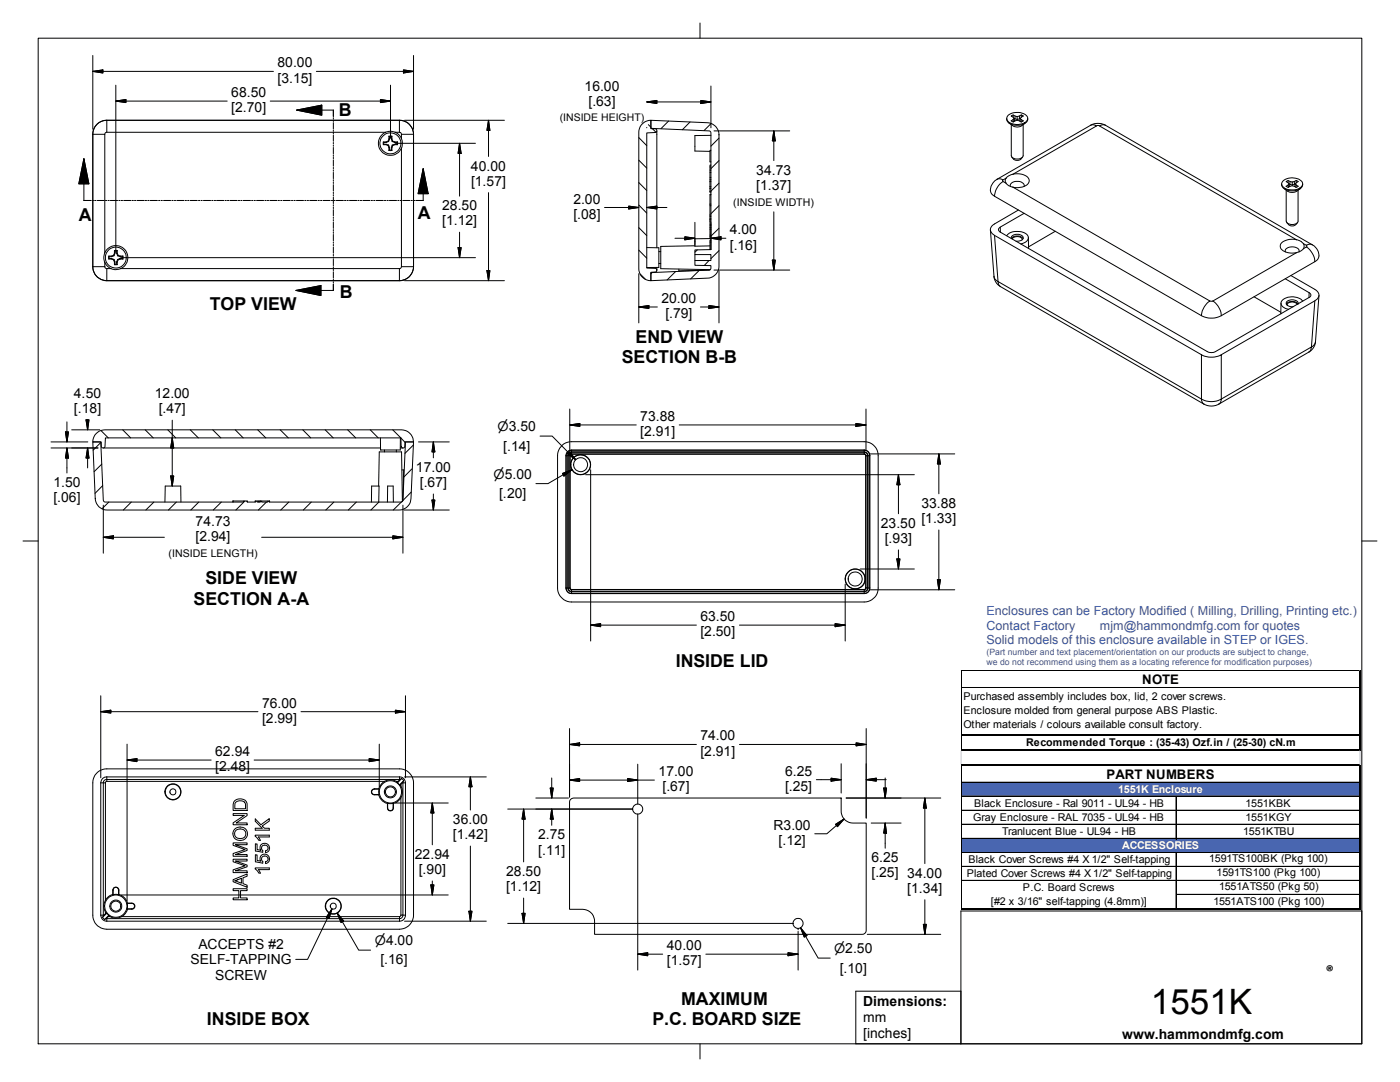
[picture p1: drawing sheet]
<svg xmlns="http://www.w3.org/2000/svg" width="279mm" height="216mm" viewBox="0 0 279 216" stroke-linecap="round" stroke-linejoin="round" font-family="sans-serif">
<g fill="none" stroke="#000" stroke-width=".2">
<path d="M18.5 26.8h2.4v23.6M18.5 26.8v26.4M21.3 26.4h55.7M21.3 24v2.4l-.3 .2-.1 .2M21.3 24h58.4M21.3 24a2.77 2.77 0 0 0-2.8 2.8M76.5 28.3l.6 .1M76.6 28.8l.4 .1M76.6 28.4l-.1 .5M77 26.4a2.48 2.48 0 0 1 1.9 0M77 26.4a2.4 2.4 0 0 0-.8 3.9 2.4 2.4 0 0 0 3.9-.7M77.1 28.8l.5 .2"/>
<path d="M77.5 28.2l-1 .1v.3v.3h.5l.5 .2M77.5 29.1l.1 .4M77.6 28.2l-.5 .2-.1-.1M77.6 29l.1 .4-.1 .1M77.6 29l-.1 .1M77.6 30h.6M77.6 27.2h.6M77.6 27.2l.5 .1M77.6 27.2v.5M77.6 29.5v.5M77.6 27.7l-.1 .5M77.7 29.9l.5 .1"/>
<path d="M77.7 27.3v.5l-.1-.1M77.7 29.4v.5l-.1 .1M77.7 27.8l-.1 .4h-.1M78.2 27.7l-.1 .1 .2 .4M78.2 27.2l-.1 .6M78.2 29.5l-.1-.1v.5M78.2 27.7l.2 .5M78.2 27.2v.5M78.2 29.5v.5M78.3 29l-.2 .4M78.3 28.2l.5 .2M78.3 29l.1 .1"/>
<path d="M78.4 28.2h-.1M78.4 29.1l-.2 .4M78.4 28.2l.4 .1M78.8 28.8l.5 .1M78.8 28.9h.5M78.8 28.9l-.5 .1M78.8 28.3v.1h.4M78.8 28.9l-.4 .2M78.8 28.3h.5M78.9 26.4l.8 .6 .4 .6M78.9 26.4h.8M79.3 28.3v.6"/>
<path d="M79.3 28.3l-.1 .5M79.7 24v2.4M79.7 26.4l.3 .1 .1 .3M79.7 24a2.8 2.8 0 0 1 2.8 2.8v26.4M80.1 27.6a2.53 2.53 0 0 1 0 2M80.1 27.6v-.8h2.4v26.4M80.1 29.6v23.6M128.2 24.7l.6-.4 1.1-.3v1.7h.9a.38 .38 0 0 1 .3 .4 .38 .38 0 0 1-.3 .3l-1.7 .1v27l1.7 .1a.37 .37 0 0 1 .3 .3 .37 .37 0 0 1-.3 .4h-.9v1.7a2.42 2.42 0 0 1-2.4-2.4v-27.2l.2-1.1zM129.9 24l11.3 .5a2.39 2.39 0 0 1 2.3 2.4v26.2a2.39 2.39 0 0 1-2.3 2.4l-11.3 .5v-1.6l11.6-.5 .3-.1 .1-.3v-.5l-3.2-.1v-.9h3.2v-1.2h-3.2v-.9l3.2-.1v-23.4l-.4-.3-11.6-.5zM131.1 26.1v23.3M141.7 36.2v1.1M141.7 37.6v.7"/>
<path d="M141.7 38.3h.2M141.7 37.3v.3M141.7 37.6h.2M141.7 37.3h.2M141.7 33.3h.2M141.7 36.2h.2M141.9 30h-.2v2.3h.2M141.9 38.8l-.2 .1M141.9 38.9h-.2v1.8M141.9 32.9h-.2v1M141.9 35.9h-.2v.3M141.9 35.4h-.2v.5"/>
<path d="M141.9 34.4h-.2v1M141.9 33.9h-.2v.5M141.9 27l-3.2 .1v3l3 .1M199 35.8l.6-.1 .6 .2M199 35.8a2.12 2.12 0 0 0-1 3l.5 .4M200.2 35.9l-.1 .1 .1 .2M200.8 35.6l-.2 .3 .2 .7M200.8 36.6a1.82 1.82 0 0 0 1.3 .7M200.8 36.6l-.6-.4a3.9 3.9 0 0 0-1.7 3l41.3 23.8a3.8 3.8 0 0 1 1.7-2.9l-39.4-22.8M200.8 35.6l-.6 .3M200.9 23.6a1.6 1.6 0 0 0 1.9 1.4 1.94 1.94 0 0 0 2.3-1.2v-.2M201.2 23a2.84 2.84 0 0 1 3.9 .4 1.3 1.3 0 0 1-1.5 1.4 2.44 2.44 0 0 1-2.7-1l.1-.4z"/>
<path d="M201.3 24.5l.8 .6a1.61 1.61 0 0 0 1.8 0l.7-.6M201.7 37.2a1 1 0 0 1 1.3-1 1.11 1.11 0 0 1 1.4 1M201.8 24.9v6.2a1.4 1.4 0 0 0 2.4 0v-6.2M201.9 31.3a1.21 1.21 0 0 0 1.7 .6l.5-.6M202.1 34.8a2.09 2.09 0 0 0-1.3 .8M202.1 34.8a2.63 2.63 0 0 1 3.3 1.1 1.87 1.87 0 0 1-2.2 1.5l-1.1-.1M202.2 23.9l-.4 .2 .4 .2a1.12 1.12 0 0 1 1.6 0l.4-.2-.4-.2M202.2 23.9l.1 .4M202.2 22.9v.5M202.4 23.6l.1 .1M202.4 23.6v.6M202.4 23.6l-.2 .3"/>
<path d="M202.6 23.2l-.1 .5 .5 .1M203 23.3l-.8-.4-.4 .3 .6 .4M203 23.3v.5l.5-.1M203.4 23.2l-.4 .1M203.4 23.2l.1 .5 .2-.1M203.5 24.1l.1 .1M203.6 23.6l.2 .3M203.8 22.9l-.4 .3M203.8 23.4l-.3 .7M203.8 22.9l.4 .3-.4 .2M203.8 22.9v.5M203.8 23.9v.4"/>
<path d="M217.7 25l.6-.1 .5 .2-16.7 9.7M217.7 25a3.1 3.1 0 0 1 2.9 0M217.7 25l-18.7 10.8M219.4 25.1l39.3 22.7M220.6 25l-.7-.1a.54 .54 0 0 1-.7 .1l-.4 .1M220.6 25l41.3 23.9M255.8 36.7a1.67 1.67 0 0 0 1.9 1.4 1.94 1.94 0 0 0 2.3-1.2v-.2M256.1 36.1a2.85 2.85 0 0 1 3.8 .3 1.5 1.5 0 0 1-1.8 1.5 1.91 1.91 0 0 1-2.3-1.2zM256.2 37.6l.7 .5a1.83 1.83 0 0 0 1.9 0l.7-.5M256.7 38v6.1a1.35 1.35 0 0 0 2.4 0v-6.1M257.1 36.9l-.4 .3 .4 .2a1.18 1.18 0 0 1 1.6 0l.4-.2-.4-.3M257.1 36.9l.1 .5"/>
<path d="M257.1 36v.5M257.2 36.7l.2 .1M257.3 36.7v.6M257.3 36.7l-.2 .2M257.5 36.2l-.1 .6 .5 .1M257.9 36.3v.6l.4-.1M257.9 36.3l-.8-.3-.4 .2 .6 .5M258.3 36.2l-.4 .1M258.3 36.2v.6l.2-.1M258.5 36.7l.2 .2M258.7 36l-.4 .2M258.7 36l.4 .2-.4 .3"/>
<path d="M258.7 36v.5M258.7 36.5l-.3 .8M258.7 36.9l-.1 .5M18.5 53.2h2.4M18.5 53.2a2.8 2.8 0 0 0 2.8 2.8h58.4M20.9 53.2l.1 .2 .3 .2M20.9 52.3l.4 .7 .8 .6M20.9 50.4a2.4 2.4 0 0 1 3.9-.7 2.4 2.4 0 0 1-.7 3.9M20.9 50.4a2.47 2.47 0 0 0 0 1.9M20.9 52.3v.9M21.7 51.1l.1 .1h.5M21.8 51.2l-.1 .5"/>
<path d="M21.8 51.6h.5l-.1 .1M22.1 53.6a2.34 2.34 0 0 0 2 0M22.1 53.6h-.8v2.4h58.4v-2.4h-55.6M22.3 51.6l.5 .2M22.6 50.9l-.9 .2v.3v.3l.9 .1M22.6 51.8l.2 .5M22.8 51.8h-.2M22.8 51l-.5 .2-.1-.1M22.8 51.8l.1 .4-.1 .1M22.8 52.8h.6M22.8 52.3v.5M22.8 50.5l-.2 .4"/>
<path d="M22.8 50h.6M22.8 50l.5 .1M22.8 50v.5M22.9 52.7l.5 .1M22.9 52.2l-.1 .6M22.9 50.5l-.1 .5-.2-.1M22.9 50.1v.4h-.1M23.4 52.3l-.1-.1v.5M23.4 52.3v.5M23.4 50.5h-.1l.2 .5M23.4 50l-.1 .5M23.4 50.5l.2 .4"/>
<path d="M23.4 50v.5M23.5 51.8l-.2 .4M23.5 51l.5 .2M23.5 51.8h.1M23.6 51.8l-.2 .5M23.6 50.9l-.1 .1M23.6 50.9l.4 .2M24 51.6l.5 .1M24 51.7h.5M24 51.7v-.1l-.5 .2M24 51.1v.1h.4M24 51.7l-.4 .1"/>
<path d="M24 51.1h.5M24.5 51.1v.6M24.5 51.1l-.1 .5M80.1 53.2l-.1 .3-.3 .1M80.1 53.2h2.4M82.5 53.2a2.84 2.84 0 0 1-2.8 2.8M129.1 49.4h2.4v4h-2.4M131.1 53.4v.5M131.5 50.2h.4M131.5 52.6h.4M138.7 50.8v1.2M138.7 49l-6.8 .2v4.4l9.9 .2-6.3 .3v-.4"/>
<path d="M141.7 47.6h-3v1.5h3M141.7 44.1v.7h.2M141.7 42.9v.9M141.7 40.7v.3M141.7 43.8v.3M141.7 44.1h.2M141.7 43.8h.2M141.7 43.2h.2M141.7 43.6h.2M141.7 42.9h.2M141.7 48.3h.2M141.7 49.8h.2"/>
<path d="M141.7 40.7h.2M141.7 45.7h.2M141.7 45.4h.2M141.7 46.9h.2M141.7 47.2h.2M141.9 41h-.2v1.9M141.9 47.9h-.2v1.9M141.9 45h-.2v2.6h.2M197.7 45.9l.7 9.2M198.4 55.1a2.59 2.59 0 0 0 1.3 2.1M198.4 55.1l.2 .6 .6 .5M198.5 47l41.3 23.8"/>
<path d="M199.2 56.2l40.6 23.4M199.2 56.2l.1 .5 .4 .5M199.6 45.3v1M199.7 57.2l40.6 23.4M200.9 47a3.1 3.1 0 0 1 4.2 0 1.14 1.14 0 0 1-1.1 1.6l-.3 .1M201.8 47.6a1.17 1.17 0 0 1 1.7-.8 .62 .62 0 0 1 .7 .6 .62 .62 0 0 1-.6 .6l-.8 .1M201.8 47.6a1.59 1.59 0 0 1 2.4 0M202 47.7a1.15 1.15 0 0 1 2 .1M203.2 41.9l-4.7 2.8a1.2 1.2 0 0 0-.9 1.1 1.2 1.2 0 0 0 .9 1.2l.7 9.2M204.4 42.6l-4.8 2.7a.52 .52 0 0 0-.3 .5 .52 .52 0 0 0 .3 .5l41.3 23.8a1.76 1.76 0 0 0 1.7 0l18.7-10.7M205.2 47.4l.1 2.2M210.6 46.1l-5.3 3.2"/>
<path d="M250.3 59.2l5.3 3.1M256.5 55.6l4.8 2.8M256.5 50.3a1.18 1.18 0 0 1 1.7-1 .88 .88 0 0 1 1 1M256.8 44.4a1.14 1.14 0 0 0 1.7 .5l.5-.5M257.6 55l4.8 2.7a1.2 1.2 0 0 1 .8 1.2 1.2 1.2 0 0 1-.8 1.1l-.7 9.2 .6-.4 .2-.6M258.7 47.8a2.14 2.14 0 0 1 1.4 .8M258.7 47.8a3.1 3.1 0 0 0-3.2 1 1.21 1.21 0 0 0 1.1 1.5l1.1 .2 1-.1M258.7 50.4l-16.7 9.7M260.1 49.6l-.3 .4-1.1 .4M260.1 48.6l.2 .4-.2 .6M260.1 49.6l.6-.3a3.9 3.9 0 0 1 1.7 2.9l-18.7 10.8M260.1 48.6l.6 .3"/>
<path d="M260.7 48.9l.1 .2-.1 .2M261.3 58.4a.5 .5 0 0 1 .3 .5 .5 .5 0 0 1-.3 .5M261.3 58.4l-.1 1M261.9 48.9l-.4-.2-.8 .2M261.9 48.9a2.1 2.1 0 0 1 .9 3l-.4 .3M263.2 58.9l-.7 9.3M239.8 79.6l.1 .5 .4 .5M239.8 70.8v8.8M239.8 79.6a4.1 4.1 0 0 0 3.9 0l-.2 .7-.3 .3M239.8 63a4.2 4.2 0 0 0 3.9 0M241.5 60.1h.5M242 60.1a3.8 3.8 0 0 1 1.7 2.9"/>
<path d="M255.7 60.5l-.1 2.1M256.7 60.7a1.57 1.57 0 0 1 2.3 0 .9 .9 0 0 0-1.1-.9 .81 .81 0 0 0-.9 .2 .81 .81 0 0 0-.2 .8l.5 .3 .8 .1M258.9 60.7a1.21 1.21 0 0 0-2 0v.2M260 60.1a2.92 2.92 0 0 0-4.3 .1 1.33 1.33 0 0 0 1.5 1.5M261.2 70.3l.3-.3 .2-.8-18 10.4v-8.8a4.2 4.2 0 0 1-3.9 0M261.2 70.3l-18 10.3M262.4 60l-18.7 10.8M262.5 68.2a2.7 2.7 0 0 1-1.3 2.1M18.5 88.2h1.6l.5 11.6 .3 .4h27.7v-.2h.7v.2h1.7v-.2h.3v.2h.6v-.2h.3v.2h1.3v-.2h.3v.2h26.4l.2-.4 .5-11.6h1.6l-.5 11.3a2.39 2.39 0 0 1-2.4 2.3h-58.2a2.35 2.35 0 0 1-2.4-2.3zM19.2 86.5l.6-.5 1.1-.2h59.2a2.46 2.46 0 0 1 2.4 2.4h-1.7v.9a.37 .37 0 0 1-.4 .3 .37 .37 0 0 1-.3-.3l-.1-1.7h-59v1.7a.37 .37 0 0 1-.4 .3 .37 .37 0 0 1-.4-.3v-.9h-1.7l.3-1.1zM20.7 89.4h55.2M46.5 100h.1"/>
<path d="M46.5 100v.2M46.5 100h2.1M49.3 100l.1 .2M51 100l-.1 .2M51.3 100h.3v.2M51.6 100h.3M51.9 100h.1M51.9 100v.2M52.2 100h1.3M53.8 100h.1M53.8 100v.2M75.9 87.4v2.4h4v-2.4"/>
<path d="M76.7 89.8v.4M79.1 89.8v.4M79.9 89.4h.5M80.2 93.8h.4l-.3 6.2-.2-9.8h-4.4l-.1 6.8M112.2 88.8l.7-.4 1.2-.3h58.4a2.76 2.76 0 0 1 2.8 2.8v26.4a2.76 2.76 0 0 1-2.8 2.8h-58.4a2.84 2.84 0 0 1-2.8-2.8v-26.4l.2-1.1zM112.9 90.9v26.4M113.3 90.9v26.4M113.3 90.9h-.3l-.1 26.4M113.4 90.9v26.4M113.8 90.8l.3-.2 58.5 .1 .2 .2-.1 26.6-.2 .1h-58.5l-.2-.1zM113.8 90.9l-.1 26.4M114.1 90.3v.3h58.4"/>
<path d="M114.1 90.3l-.5 .1-.2 .5M114.1 90.3h58.4M114.1 90.1l-.6 .3-.2 .5M114.1 90.1h58.4M114.1 90.6l-.3 .1-.1 .2h-.3M114.1 90.1v-.2a1 1 0 0 0-1.1 1h-.1M114.1 89.8h.1M114.1 89.8h58.4M172.5 90.3v.3l.2 .1 .1 .2M172.5 90.1l.5 .3 .2 .5M172.5 90.3l.5 .1 .1 .5M172.5 89.8l.6 .3 .4 .3 .1 .5"/>
<path d="M172.5 89.8v.3M172.5 89.8h-58.4l-.5 .1-.4 .3-.3 .7M172.5 89.8l.5 .1 .4 .3 .2 .7M172.5 89.8h.1M172.8 90.9h.3v26.4h-.3zM173.2 90.9v26.4M173.2 90.9h.4M173.6 90.9h.1M173.6 90.9v26.4M240.3 80.6a3 3 0 0 0 2.9 0M32.9 100.2l.1-3.2h3.1v3.2M74.1 100.2l.1-3.2h1.4v3.2"/>
<path d="M77.3 100.2l.1-3.2h1.1v3.2M112.9 117.3l.3 .7 .4 .3 .5 .1M113.3 117.3l.2 .6 .6 .2M113.3 117.3h-.2a1.01 1.01 0 0 0 1 1.1M113.7 117.3l.1 .3 .3 .1M113.7 117.3h-.3l.2 .5 .5 .2M113.7 117.3h.1M114.1 117.7h58.4M114.1 118.1h58.4M114.1 117.7v.3h58.4M114.1 118.1v.3h58.4M114.1 118.4h58.4"/>
<path d="M114.1 117.6v.1M172.5 118.1v.3M172.5 117.6v.1M172.5 118.4h.1M172.8 117.3l-.1 .3-.2 .1M173.1 117.3l-.3 .6-.3 .1v-.3M173.2 117.3l-.2 .6-.5 .2M173.2 117.3h.4M173.6 117.3l-.1 .5-.4 .4-.6 .2M173.6 117.3h.1M173.6 117.3l-.1 .5-.3 .4-.7 .2M19.5 154.1l1-.6 .8-.1h58.4a2.8 2.8 0 0 1 2.8 2.8v26.4a2.84 2.84 0 0 1-2.8 2.8h-58.4a2.77 2.77 0 0 1-2.8-2.8v-26.4l.3-1.2z"/>
<path d="M20.1 156.2h.5M20.1 156.2v26.4M20.6 156.2h.4M20.6 156.2v26.5M21 156.2v23.4M21.3 155v.5a.69 .69 0 0 0-.7 .7M21.3 155.9h55.4M21.3 155h58.4M21.3 155.9l-.3 .3M21.3 155a1.16 1.16 0 0 0-1.2 1.2M46.8 159.9a1.57 1.57 0 0 1 2.5 .4v1.4h-2.8v-1.2zM74.7 158.5h.9"/>
<path d="M74.7 158.5v.1M74.8 157.4l.8 .1M74.8 157.4h.8M74.8 157.5a.54 .54 0 0 0-.6 .5 .54 .54 0 0 0 .5 .5M74.8 157.4a.6 .6 0 0 0-.7 .6 .6 .6 0 0 0 .6 .6h.9M75.6 158.6l.3 .7 .4 .6 1 .4M75.6 157.4v1.2M76.7 155.9l-.7 .6-.4 .9M76.7 155.9a2.37 2.37 0 0 1 2.4 0M79.1 155.9l.2 .2M79.1 155.9h.4M79.3 156.1v.1"/>
<path d="M79.3 156.2l.4 .4M79.5 155.9l-.2 .2M79.7 156.6h.2M79.7 155.5v.2M79.7 155.5h-58.4v.4M79.7 155a1.16 1.16 0 0 1 1.2 1.2M79.7 155v.5M79.7 155.7l-.2 .2M79.7 155.5h.1M79.8 155.5l-.1 .2M79.9 156.6l.1 .2M80 159.2l-.6 .7-.9 .4"/>
<path d="M80 156.8a2.43 2.43 0 0 1 0 2.4M80 156.5v.3M80 159.2v23.4M80 156.5l-.1 .1M80.2 155.3l.4 .5M80.2 155.3l-.9 .9M80.2 155.3l-.4 .2M80.3 156.2h.1M80.3 156.2l-.3 .3M80.4 156.1v.1M80.4 156.1l-.1 .1M80.4 156.2v26.4h-.4"/>
<path d="M80.4 156.2h.5M80.6 155.8l-.2 .3M80.6 155.8l-.9 .8M80.9 156.2v26.4M113.9 159.5l.6-.3h53.4v2.6a2.35 2.35 0 0 0 2.4 2.4h2.6v21.5l-.1 .4-.5 .3h-53.6v-2.5a2.39 2.39 0 0 0-2.4-2.5h-2.6v-21.4zM21 179.6a2.37 2.37 0 0 0 0 2.4M22.5 178.5v-.9a.62 .62 0 0 1 .6-.6 .62 .62 0 0 1 .6 .6v.9M22.5 178.5l-.9 .4-.6 .7M22.5 177.6h.1M22.5 178.5h.1M22.6 178.5h1.1M22.6 177.6a.54 .54 0 0 1 .5-.5 .54 .54 0 0 1 .6 .5"/>
<path d="M22.6 177.6v.9M23.7 177.6v.9M23.7 178.5l.7 .3 .5 .4 .5 1M23.7 178.5h.1M46.5 177.3h2.8v.4h-1.3v1.5h1.3v.3h-2.8v-.3h1.2v-1.5h-1.2zM46.5 175.5l2.8-1.1v.4l-.8 .4v1.1l.8 .3v.4l-2.8-1.1zM46.5 168.2h2.8v.4h-2.3l2.3 .8v.3l-2.3 .8h2.3v.4h-2.8v-.6l2.4-.8-2.4-.8zM46.5 171.5h2.8v.3h-2.3l2.3 .8v.4l-2.3 .8h2.3v.3h-2.8v-.5l2.4-.8-2.4-.8zM46.5 162.3h2.8v.4l-2.2 1.5h2.2v.4h-2.8v-.4l2.2-1.5h-2.2zM46.8 175.8l1.4-.5v.9zM46.9 165.4a1.42 1.42 0 0 1 1.9-.1 1.42 1.42 0 0 1 .3 1.8 1.42 1.42 0 0 1-2 .4 1.42 1.42 0 0 1-.2-2.1zM47.1 160a1.22 1.22 0 0 1 1.9 .4v1h-2.1v-1z"/>
<path d="M47.1 165.6a1.15 1.15 0 0 1 1.3-.1 1.15 1.15 0 0 1 .6 1.2 1.15 1.15 0 0 1-1.2 .6 1.15 1.15 0 0 1-1-1.1zM50.9 173.2h2.8v.3h-2.1l.4 .7h-.4l-.7-.8zM50.9 166.6h2.8v.4h-2.1l.4 .7h-.4l-.7-.8zM50.9 163.4l1.2 1.2 1.6-1.3v.5l-1.4 1 .5 .5h.9v.4h-2.8v-.4h1.4l-1.4-1.4zM51 170.6h.3v1.1l.8 .1a.93 .93 0 0 1 .4-1.3 .93 .93 0 0 1 1.3 .6 .93 .93 0 0 1-.8 1.2v-.4a.62 .62 0 0 0 .4-.7 .62 .62 0 0 0-.7-.5 .62 .62 0 0 0-.5 .7l.3 .5-.1 .3-1.4-.2zM51 168.4h.3v1.1l.8 .2a.94 .94 0 0 1 .3-1.3 .94 .94 0 0 1 1.3 .3 .94 .94 0 0 1-.3 1.3l-.4 .1v-.3a.63 .63 0 0 0 .4-.8 .63 .63 0 0 0-.8-.4 .63 .63 0 0 0-.4 .8l.3 .4-.1 .3-1.4-.3zM77.3 160.3h1.2M77.3 160.3v.9a.59 .59 0 0 0 .6 .6 .59 .59 0 0 0 .6-.6v-.9M77.4 160.3l-.1 .9M77.4 161.2a.55 .55 0 0 0 .5 .6 .55 .55 0 0 0 .6-.6M78.5 160.3v.9M20.1 182.6a1.19 1.19 0 0 0 1.2 1.2"/>
<path d="M20.5 183l.4 .5M20.6 182.7l-.1 .3M20.7 182.6l-.1 .1M20.7 182.6h-.6M21 182.4l-.3 .2M21 182l.2 .2M21 182v.4M21.2 182.2l-.2 .2M21.2 182.2h.1M21.2 183.3l-.3 .2M21.2 183.3h.1M21.3 182.2l.4 .4"/>
<path d="M21.3 182.2l-.8 .8M21.3 183.8h58.4M21.3 183.2v.1M21.3 183.2l-.1 .1M21.3 183.3h58.4v.5M21.3 183.3v.5M21.6 182.9l-.3 .3M21.6 182.9h.3M21.7 182.6v.2M21.7 182.8l-.1 .1M21.7 182.6l-.8 .9M21.7 182.8l.2 .1"/>
<path d="M21.9 182.9a2.29 2.29 0 0 0 2.4 0M24.3 182.9h55.4M25.4 180.3v1.1M25.4 180.3h.9M25.4 181.4h.9M25.4 181.4h.1M25.4 180.2h.9a.59 .59 0 0 1 .6 .6 .59 .59 0 0 1-.6 .6M25.4 180.2v.1M25.4 181.4l-.4 .9-.7 .6M26.3 180.3a.55 .55 0 0 1 .5 .5 .55 .55 0 0 1-.5 .6M26.3 180.2v.1M26.3 181.4h.1"/>
<path d="M80 182.6l-.3 .3M80.9 182.6h-.5a.59 .59 0 0 1-.7 .7v-.4M80.9 182.6a1.19 1.19 0 0 1-1.2 1.2"/>
<circle cx="77.9" cy="28.6" r="2.09"/>
<circle cx="23.1" cy="51.4" r="2.09"/>
<circle cx="115.9" cy="92.7" r="1.95"/>
<circle cx="115.9" cy="92.7" r="1.4"/>
<circle cx="115.9" cy="92.7" r="2"/>
<circle cx="170.7" cy="115.5" r="1.97"/>
<circle cx="170.7" cy="115.5" r="1.4"/>
<circle cx="170.7" cy="115.5" r="2"/>
<circle cx="34.5" cy="158" r="1.6"/>
<circle cx="34.5" cy="158" r=".61"/>
<circle cx="34.5" cy="158" r="1.54"/>
<circle cx="77.9" cy="158" r="1"/>
<circle cx="77.9" cy="158" r="1.21"/>
<circle cx="77.9" cy="158" r="2.22"/>
<circle cx="127.3" cy="161.4" r="1.01"/>
<circle cx="23.1" cy="180.8" r="2.23"/>
<circle cx="23.1" cy="180.8" r="1"/>
<circle cx="23.1" cy="180.8" r="1.2"/>
<circle cx="66.5" cy="180.8" r="1.6"/>
<circle cx="66.5" cy="180.8" r="1.54"/>
<circle cx="66.5" cy="180.8" r=".61"/>
<circle cx="159.3" cy="184.2" r="1.01"/>
</g>
<g fill="#4966b0">
<path d="M191.9 156.1h79.6v2.9h-79.6z"/>
<path d="M191.9 167.3h79.6v2.9h-79.6z"/>
</g>
<path d="M191.8 133.7h.1M271.4 133.7h.1M191.8 149.8v2.7M191.9 149.8v2.7M271.4 149.8v2.7" fill="none" stroke="#d9dcdf" stroke-width=".2"/>
<g fill="none" stroke="#000" stroke-width=".2">
<path d="M7.6 7.6h264.2v200.7h-264.2zM18.5 14.2l2-.3v.7zM18.5 11.1v14.7M23.1 17v33.4M54.6 14.2h-36.1M63.1 14.2h19.4M75.9 19.9l2 .3-2 .3zM77.9 17v10.6M80.5 13.9l2 .3-2 .4zM82.5 11.1v14.7M139.7 4.6v3M141.9 17.2v8.3"/>
<path d="M16.7 31.7l1 5h-2zM16.7 31.7v8.3h1.5M23.1 20.2l2-.3v.6zM23.1 20.2h22.2M53.9 20.2h24M59.2 22l5-1v2zM59.2 22h7.3v1.2M66.5 23.5v.2M66.5 24v.2M66.5 24.5v1.2M66.5 26v.2M66.5 26.4v.3"/>
<path d="M66.5 26.9v1.3M66.5 28.4v.3M66.5 28.9v.3M66.5 29.4v1.3M66.5 30.9v.3M66.5 31.4v.3M66.5 31.9v1.3M66.5 33.4v.3M66.5 33.9v.3M66.5 34.4v1.2M66.5 35.9v.3M66.5 36.4v.2"/>
<path d="M66.5 36.9v1.2M66.5 38.4v.2M66.5 38.8v.3M66.5 39.3v1.3M78.9 28.6h16M80.7 24h20M84.5 33.7v6.3h-1.5M84.5 33.7l.9 5h-2zM91.7 28.6l.3 2h-.6zM91.7 28.6v10.5M97.5 24v7.2M97.5 38.4v17.6"/>
<path d="M97.5 24l.3 2h-.6zM127.5 36.4l1.6 1.6M127.5 32l1.6 1.5M127.5 27.5l1.6 1.6M129.1 20.3l2-.3v.7zM129.1 20.3h12.8M129.1 25.4v.1M129.4 24.9l.5 .5M130.2 25.7l.7 .7M133.4 24.2l-1.5 1.5M137.7 24.3l-1.5 1.6M139.9 20l2 .3-2 .4z"/>
<path d="M141.9 24.7l-1.4 1.4M142.5 26.1h15.1M143.5 36.6l-1.6 1.5M143.5 32l-1.6 1.7M143.5 27.6l-1.6 1.6M154.4 26.1l.3 2h-.6zM154.4 26.1v5.9M18.4 40h.3M18.9 40h.3M19.4 40h1.4M21 40h.3M21.5 40h.3"/>
<path d="M22 40h1.5M23.7 40h.3M24.1 51.4h70.8M24.2 40h.3M24.7 40h1.4M26.3 40h.3M26.8 40h.3M27.3 40h1.5M29 40h.3M29.5 40h.3M30 40h1.4M31.6 40h.3"/>
<path d="M32.1 40h.3M32.6 40h1.5M34.3 40h.3M34.8 40h.3M35.3 40h1.4M37 40h.2M37.4 40h.3M38 40h1.4M39.6 40h.3M40.1 40h.3M40.6 40h1.4M42.2 40h.3"/>
<path d="M42.8 40h.2M43.2 40h1.5M44.9 40h.3M45.4 40h.3M45.9 40h1.4M47.5 40h.3M48 40h.3M48.5 40h1.5M50.2 40h.3M50.7 40h.3M51.2 40h1.4M52.9 40h.2"/>
<path d="M53.3 40h.3M53.8 40h1.5M55.5 40h.3M56 40h.3M56.5 40h1.4M58.2 40h.2M58.7 40h.2M59.1 58l5-1v2zM59.2 40h1.4M60.8 40h.3M61.3 40h.3M61.8 40h1.4"/>
<path d="M63.5 40h.2M64 40h.2M64.5 40h1.4M66.1 40h.3M66.5 40.9v.2M66.5 41.3v.3M66.5 41.8v1.3M66.5 43.3v.3M66.5 43.8v.3M66.5 44.3v1.3M66.5 45.8v.3M66.5 46.3v.3"/>
<path d="M66.5 46.8v1.2M66.5 48.3v.2M66.5 48.8v.2M66.5 49.3v1.2M66.5 50.8v.2M66.5 51.3v.2M66.5 51.7v1.3M66.5 53.2v.3M66.5 53.7v.3M66.5 54.2v1.3M66.5 55.7v.3M66.5 56.2v.3"/>
<path d="M66.5 56.7v1.3h-7.4M66.6 40h.3M67.1 40h1.4M68.7 40h.3M69.3 40h.2M69.7 40h1.5M71.4 40h.3M71.9 40h.3M72.4 40h1.4M74.1 40h.2M74.6 40h.2M75.1 40h1.4"/>
<path d="M76.7 40h.3M77.2 40h.3M77.7 40h1.4M79.4 40h.2M79.9 40h.2M80.4 40h1.4M80.7 56h20M82 40h.3M82.5 40h.3M91.4 49.4h.6l-.3 2zM91.7 46.3v5.1M97.2 54h.6l-.3 2z"/>
<path d="M120.6 41.4h6.9M125.5 41.1l2 .3-2 .3zM127.5 49.9l1.6 1.6M127.5 45.4l1.6 1.6M127.5 40.9l1.6 1.6M127.5 54.6v9.8M127.8 54.7l1 1M129.1 41.4l2-.3v.6zM129.1 41.4h4M130.1 54.4l-.2 .2M134.7 47.5h4M134.8 54.2l-1.7 1.7"/>
<path d="M136.7 47.2l2 .3-2 .4zM138.7 44.4v4.5M139.2 49.9l-.5 .4M139.5 54l-1.7 1.6M141.5 52l-1 1M141.9 44.4v5.4M141.9 47.5l2-.3v.7zM142.5 53.9h15.1M143.5 54.1v10.3M143.5 50l-1.6 1.6M143.5 45.6l-1.6 1.5M143.5 41l-1.6 1.7"/>
<path d="M144.9 47.5h-3M154.1 51.9h.6l-.3 2zM154.4 42.3v11.6M127.5 61.3l2-.3v.6zM127.5 61.3h3.7M139.8 61.3h3.7M141.5 61l2 .3-2 .3zM10.2 88.2h7.3M10.2 89.4h9.4M13.1 86.2h.6l-.3 2zM13.4 89.4l.3 2h-.6zM13.4 84.2v4"/>
<path d="M13.4 89.4v5M14.3 85.8h5.6M17.2 83.8h.6l-.3 2zM17.5 89.4l.3 2h-.6zM17.5 83.7v2.1M17.5 89.4v4M20.1 88.3l-1.5 1.5M20.2 85.9l1.4 1.5M20.3 92.6l-1.5 1.5M20.5 96.9l-1.5 1.5M24.5 85.8l1.6 1.6M29 85.8l1.6 1.6"/>
<path d="M33.5 85.8l1.6 1.6M34.1 95h.6l-.3 2zM34.4 87.4l.3 2h-.6zM34.4 83.8v13.2M38 85.8l1.6 1.6M42.5 85.8l1.6 1.6M46.9 85.8l1.6 1.6M48.9 100l-1.8 1.8M51.4 85.8l1.6 1.6M55.9 85.8l1.6 1.6M60.4 85.8l1.6 1.6M64.9 85.8l1.6 1.6"/>
<path d="M69.4 85.8l1.6 1.6M73.9 85.8l1.6 1.6M78.4 85.8l1.6 1.6M80 87.4l.8 .8M82.1 98.2l-1.8 1.7M82.2 93.6l-1.6 1.6M82.5 88.8l-1.7 1.7M83.5 88.2h6.2M86.2 99.8h.6l-.3 2zM86.5 88.2l.3 2h-.6zM86.5 88.2v3.2M86.5 98.6v3.2"/>
<path d="M107.8 87h2.4l4.7 4.7M112.3 94.5l1.9-.8-1.7 1.3zM113.3 90.5l.4-.4 1.2 1.6zM113.7 84.8l2-.3v.6zM113.7 84.8h13.3M113.7 81.6v8.3M114.2 93.7l-4.8 2.8h-2.4M116.9 94.7h65.6M117.9 93.7v34.2M135.6 84.8h37.2M170.8 84.5l2 .3-2 .3zM172.8 81.6v8.3"/>
<path d="M173.5 90.6h17M179.3 94.7v7.8M179.3 94.7l.3 2h-.6zM187.4 90.6v7.9M187.4 90.6l.3 2h-.6zM4.6 108h3M20.6 100.8v9.6M20.6 107.2l2-.3v.6zM20.6 107.2h12.2M21.7 100.2l-1.3 1.3M26.2 100.2l-1.6 1.6M30.7 100.2l-1.6 1.6"/>
<path d="M35.2 100.2l-1.6 1.6M39.7 100.2l-1.6 1.6M44.2 100.2l-1.6 1.6M52.2 107.2h28.2M53.2 100.2l-1.6 1.6M57.6 100.2l-1.6 1.6M62.1 100.2l-1.6 1.6M66.6 100.2l-1.6 1.6M71.1 100.2l-1.6 1.6M75.6 100.2l-1.6 1.6M78.4 106.9l2 .3-2 .3zM80.2 100.1l-1.7 1.7"/>
<path d="M80.4 100.8v9.6M80.6 101.8h9.1M168.7 116.5v11.4M171.7 113.5h10.8M173.5 117.7h17M179 111.5h.6l-.3 2zM179.3 109.7v3.8M187.1 115.7h.6l-.3 2zM187.4 105.7v12M271.8 108h3M20.1 138.8v16.4M80.9 138.8v16.4"/>
<path d="M117.9 124.7l2-.3v.7zM117.9 124.7h21.1M166.7 124.4l2 .3-2 .4zM168.7 124.7h-21.1M191.9 133.7v16.1M191.9 133.8h79.6M191.9 137.2h79.3M191.9 137.3h79.3M20.1 142h31.4M20.1 142l2-.3v.6zM25.4 151.7l1.9-.3v.6zM25.4 151.7h16.7"/>
<path d="M25.4 148.5v31.3M50.7 151.7h25M60.1 142h20.8M73.7 151.4l2 .3-2 .3zM75.7 148.5v8.5M78.9 141.7l2 .3-2 .3zM80.7 155h16.3M93.9 155l.3 2h-.6zM93.9 155v6.6M106.9 159.2h6.6M109.8 157.2h.6l-.3 2zM110.1 155.2v4"/>
<path d="M113.7 148.5l2-.3v.6zM113.7 155.7l2-.4v.6zM113.7 148.5h25.3M113.7 155.7h16.9M113.7 145.4v13.6M125.3 155.3l2 .4-2 .2zM127.3 152.5v7.9M147.6 148.5h25.3M162.9 155.6h5M165.9 155.3l2 .3-2 .3zM167.9 152.4v5.8M168.9 159.2h18.8"/>
<path d="M170.9 148.2l2 .3-2 .3zM172.9 155.6l2-.3v.6zM172.9 155.6h4M172.9 145.4v17.8M176.4 157.2h.5l-.2 2zM176.7 155.2v4M184.6 159.2l.3 2h-.6zM184.6 159.2v13.1M191.9 152.5v29.1M191.9 156.1h79.3M191.9 156.2h79.3M191.9 158.9h79.3"/>
<path d="M191.9 159h79.3M234.7 159v8.4M234.8 159v8.4M24.1 178.6h65.4M78.9 160.2h10.6M86 176.6h.6l-.3 2zM86.3 160.2v8.4M86.3 175.8v2.8M86.3 160.2l.3 2h-.6zM93.9 168.8v15M101.3 161.4h25M104.5 161.4l.3 2h-.6z"/>
<path d="M104.5 161.4v10.6M104.5 179.2v5.1M110.1 161.4l.3 2h-.6zM110.1 161.4v3.3M127.3 162.4v31.2M166.8 164.5l1.6-1.1-1.3 1.6zM168.4 163.4l-3.4 3h-2.4M173.9 164.2h5.9M176.7 164.2l.2 2h-.5zM176.7 164.2v5M184.6 179.5v6.9M191.9 161.7h79.3"/>
<path d="M191.9 161.8h79.3M191.9 164.5h79.3M191.9 167.3h79.3M191.9 167.4h79.3M191.9 170.1h79.3M191.9 172.9h79.3M191.9 175.7h79.3M234.7 170.2v11.1M234.8 170.2v11.1M234.9 178.5h36.3M66.3 181.4l-.6 1.9-.6-.3zM66.3 181.4l-4.9 10h-2.4"/>
<path d="M67.3 182.2l4.3 7.4h2.4M67.3 182.2l1.3 1.6-.5 .3zM80.7 183.8h16.3M93.6 181.8h.6l-.3 2zM101.3 184.3h57M104.2 182.2h.6l-.3 2.1zM127.3 190.4l2-.3v.6zM132.2 190.4h-4.9M140.9 190.4h18.4M157.3 190.1l2 .3-2 .3zM159.3 185.3v.2M159.3 185.8v7.8"/>
<path d="M159.8 185.1l3.5 6.1h2.4M159.8 185.1l1.2 1.6-.5 .3zM173.1 186.4h14.6M184.3 184.4h.6l-.3 2zM191.8 197.8h-21v10.5h101v-26.5h-80v26.5M139.7 208.3v3"/>
</g>
<path d="M271.4 133.9v15.9M191.9 146.7h79.6M191.9 149.7h79.6M271.4 152.8v28.8M191.9 181.4h79.6" fill="none" stroke="#000" stroke-width=".32"/>
<path d="M191.9 152.6h79.6" fill="none" stroke="#000" stroke-width=".34"/>
<g fill="#000" stroke="#000" stroke-width=".2">
<path d="M18.5 14.2l2-.3v.7zM23.1 20.2l2-.3v.6zM80.5 13.9l2 .3-2 .4zM16.7 31.7l1 5h-2zM59.2 22l5-1v2zM75.9 19.9l2 .3-2 .3zM84.5 33.7l.9 5h-2zM91.7 28.6l.3 2h-.6zM97.5 24l.3 2h-.6zM129.1 20.3l2-.3v.7zM139.9 20l2 .3-2 .4zM154.4 26.1l.3 2h-.6z"/>
<path d="M59.1 58l5-1v2zM91.4 49.4h.6l-.3 2zM97.2 54h.6l-.3 2zM125.5 41.1l2 .3-2 .3zM129.1 41.4l2-.3v.6zM136.7 47.2l2 .3-2 .4zM141.9 47.5l2-.3v.7zM154.1 51.9h.6l-.3 2zM127.5 61.3l2-.3v.6zM141.5 61l2 .3-2 .3zM13.1 86.2h.6l-.3 2zM13.4 89.4l.3 2h-.6z"/>
<path d="M17.2 83.8h.6l-.3 2zM17.5 89.4l.3 2h-.6zM34.1 95h.6l-.3 2zM34.4 87.4l.3 2h-.6zM86.2 99.8h.6l-.3 2zM86.5 88.2l.3 2h-.6zM112.3 94.5l1.9-.8-1.7 1.3zM113.3 90.5l.4-.4 1.2 1.6zM113.7 84.8l2-.3v.6zM170.8 84.5l2 .3-2 .3zM179.3 94.7l.3 2h-.6zM187.4 90.6l.3 2h-.6z"/>
<path d="M20.6 107.2l2-.3v.6zM78.4 106.9l2 .3-2 .3zM179 111.5h.6l-.3 2zM187.1 115.7h.6l-.3 2zM117.9 124.7l2-.3v.7zM166.7 124.4l2 .3-2 .4zM20.1 142l2-.3v.6zM25.4 151.7l1.9-.3v.6zM73.7 151.4l2 .3-2 .3zM78.9 141.7l2 .3-2 .3zM93.9 155l.3 2h-.6zM109.8 157.2h.6l-.3 2z"/>
<path d="M113.7 148.5l2-.3v.6zM113.7 155.7l2-.4v.6zM125.3 155.3l2 .4-2 .2zM165.9 155.3l2 .3-2 .3zM170.9 148.2l2 .3-2 .3zM172.9 155.6l2-.3v.6zM176.4 157.2h.5l-.2 2zM86 176.6h.6l-.3 2zM86.3 160.2l.3 2h-.6zM104.5 161.4l.3 2h-.6zM110.1 161.4l.3 2h-.6zM166.8 164.5l1.6-1.1-1.3 1.6z"/>
<path d="M176.7 164.2l.2 2h-.5zM184.6 159.2l.3 2h-.6zM66.3 181.4l-.6 1.9-.6-.3zM67.3 182.2l1.3 1.6-.5 .3zM93.6 181.8h.6l-.3 2zM104.2 182.2h.6l-.3 2.1zM127.3 190.4l2-.3v.6zM157.3 190.1l2 .3-2 .3zM159.8 185.1l1.2 1.6-.5 .3zM184.3 184.4h.6l-.3 2z"/>
</g>
<text font-size="7" x="229.7" y="202.4">1551K</text>
<g font-size="3.5">
<text x="67.6" y="23.1">B</text>
<text x="15.7" y="44">A</text>
<text x="83.4" y="43.7">A</text>
<text x="67.8" y="59.5">B</text>
<text x="41.9" y="61.8">TOP VIEW</text>
<text x="126.8" y="68.5">END VIEW</text>
<text x="124.1" y="72.5">SECTION B-B</text>
<text x="41" y="116.6">SIDE VIEW</text>
<text x="38.6" y="120.6">SECTION A-A</text>
<text x="134.9" y="133.1">INSIDE LID</text>
<text x="135.9" y="200.4">MAXIMUM</text>
<text x="41.3" y="204.5">INSIDE BOX</text>
<text x="130.2" y="204.4">P.C. BOARD SIZE</text>
</g>
<text font-size="3.1" x="264.6" y="194.8">®</text>
<g font-size="2.8">
<text x="55.4" y="13.5">80.00</text>
<text x="55.4" y="16.5">[3.15]</text>
<text x="46.1" y="19.4">68.50</text>
<text x="46.1" y="22.4">[2.70]</text>
<text x="116.7" y="18.1">16.00</text>
<text x="117.4" y="21.1">[.63]</text>
<text x="94" y="34">40.00</text>
<text x="150.9" y="34.9">34.73</text>
<text x="88.2" y="42">28.50</text>
<text x="94" y="37.1">[1.57]</text>
<text x="114.4" y="40.6">2.00</text>
<text x="150.9" y="37.9">[1.37]</text>
<text x="88.2" y="45">[1.12]</text>
<text x="114.4" y="43.7">[.08]</text>
<text x="145.6" y="46.8">4.00</text>
<text x="145.6" y="49.8">[.16]</text>
<text x="132" y="60.5">20.00</text>
<text x="132.8" y="63.5">[.79]</text>
<text x="14.8" y="79.4">4.50</text>
<text x="14.8" y="82.4">[.18]</text>
<text x="30.9" y="79.5">12.00</text>
<text x="31.7" y="82.5">[.47]</text>
<text x="100.4" y="89.9">[.14]</text>
<text x="127.8" y="84">73.88</text>
<text x="127.8" y="87">[2.91]</text>
<text x="83" y="94.2">17.00</text>
<text x="10.7" y="97.2">1.50</text>
<text x="10.7" y="100.2">[.06]</text>
<text x="83.8" y="97.2">[.67]</text>
<text x="99.6" y="99.4">[.20]</text>
<text x="183.9" y="101.3">33.88</text>
<text x="39" y="104.9">74.73</text>
<text x="39" y="107.9">[2.94]</text>
<text x="175.8" y="105.3">23.50</text>
<text x="183.9" y="104.4">[1.33]</text>
<text x="176.6" y="108.4">[.93]</text>
<text x="139.8" y="123.9">63.50</text>
<text x="139.8" y="127">[2.50]</text>
<text x="52.3" y="141.2">76.00</text>
<text x="52.3" y="144.3">[2.99]</text>
<text x="139.8" y="147.7">74.00</text>
<text x="42.9" y="150.9">62.94</text>
<text x="42.9" y="153.9">[2.48]</text>
<text x="131.4" y="154.8">17.00</text>
<text x="139.8" y="150.8">[2.91]</text>
<text x="156.7" y="154.8">6.25</text>
<text x="132.2" y="157.9">[.67]</text>
<text x="156.7" y="157.8">[.25]</text>
<text x="90.4" y="164.4">36.00</text>
<text x="90.4" y="167.5">[1.42]</text>
<text x="107.4" y="167.5">2.75</text>
<text x="154.3" y="165.6">R3.00</text>
<text x="82.8" y="171.4">22.94</text>
<text x="107.4" y="170.5">[.11]</text>
<text x="155.4" y="168.6">[.12]</text>
<text x="173.9" y="172">6.25</text>
<text x="83.6" y="174.4">[.90]</text>
<text x="101" y="174.8">28.50</text>
<text x="101" y="177.8">[1.12]</text>
<text x="173.9" y="175.1">[.25] 34.00</text>
<text x="181.1" y="178.2">[1.34]</text>
<text x="39.6" y="189.3">ACCEPTS #2</text>
<text x="133.1" y="189.6">40.00</text>
<text x="38" y="192.4">SELF-TAPPING</text>
<text x="42.9" y="195.6">SCREW</text>
<text x="75.9" y="192.4">[.16]</text>
<text x="133.1" y="192.6">[1.57]</text>
<text x="167.6" y="194.1">[.10]</text>
<text x="172.3" y="200.8">Dimensions:</text>
<text x="172.3" y="204">mm</text>
<text x="172.3" y="207.1">[inches]</text>
<text x="223.9" y="207.3">www.hammondmfg.com</text>
</g>
<g font-size="2.6">
<text x="99.3" y="86">⌀3.50</text>
<text x="98.5" y="95.5">⌀5.00</text>
<text x="227.9" y="136.5">NOTE</text>
<text x="220.8" y="155.4">PART NUMBERS</text>
<text x="74.8" y="188.6">⌀4.00</text>
<text x="166.5" y="190.1">⌀2.50</text>
</g>
<g font-size="2.5" fill="#3a51a2">
<text x="196.9" y="122.8">Enclosures can be Factory Modified ( Milling, Drilling, Printing etc.)</text>
<text x="196.9" y="125.6">Contact Factory</text>
<text x="219.5" y="125.6">mjm@hammondmfg.com for quotes</text>
<text x="196.9" y="128.5">Solid models of this enclosure available in STEP or IGES.</text>
</g>
<g font-size="2.1">
<text x="111.7" y="24.2">(INSIDE HEIGHT)</text>
<text x="146.3" y="41">(INSIDE WIDTH)</text>
<text x="33.6" y="111.1">(INSIDE LENGTH)</text>
<text x="192.3" y="139.8">Purchased assembly includes box, lid, 2 cover screws.</text>
<text x="192.3" y="142.6">Enclosure molded from general purpose ABS Plastic.</text>
<text x="192.3" y="145.4">Other materials / colours available consult factory.</text>
<text x="204.8" y="148.9">Recommended Torque : (35-43) Ozf.in / (25-30) cN.m</text>
<text x="194.4" y="161">Black Enclosure - Ral 9011 - UL94 - HB</text>
<text x="248.6" y="161">1551KBK</text>
<text x="194.2" y="163.8">Gray Enclosure - RAL 7035 - UL94 - HB</text>
<text x="200" y="166.6">Tranlucent Blue - UL94 - HB</text>
<text x="248.1" y="166.6">1551KTBU</text>
<text x="248.6" y="163.8">1551KGY</text>
<text x="193.3" y="172.1">Black Cover Screws #4 X 1/2&quot; Self-tapping</text>
<text x="241.3" y="172">1591TS100BK (Pkg 100)</text>
<text x="192.9" y="174.9">Plated Cover Screws #4 X 1/2&quot; Self-tapping</text>
<text x="204.2" y="177.7">P.C. Board Screws</text>
<text x="242.8" y="174.8">1591TS100 (Pkg 100)</text>
<text x="243.3" y="177.6">1551ATS50 (Pkg 50)</text>
<text x="197.7" y="180.5">[#2 x 3/16&quot; self-tapping (4.8mm)]</text>
<text x="242.1" y="180.5">1551ATS100 (Pkg 100)</text>
</g>
<g font-size="2.1" fill="#fff">
<text x="223.1" y="158.2">1551K Enclosure</text>
<text x="224" y="169.4">ACCESSORIES</text>
</g>
<g font-size="1.7" fill="#3a51a2">
<text x="196.9" y="130.7">(Part number and text placement/orientation on our products are subject to change,</text>
<text x="196.9" y="132.6">we do not recommend using them as a locating reference for modification purposes)</text>
</g>
</svg>
